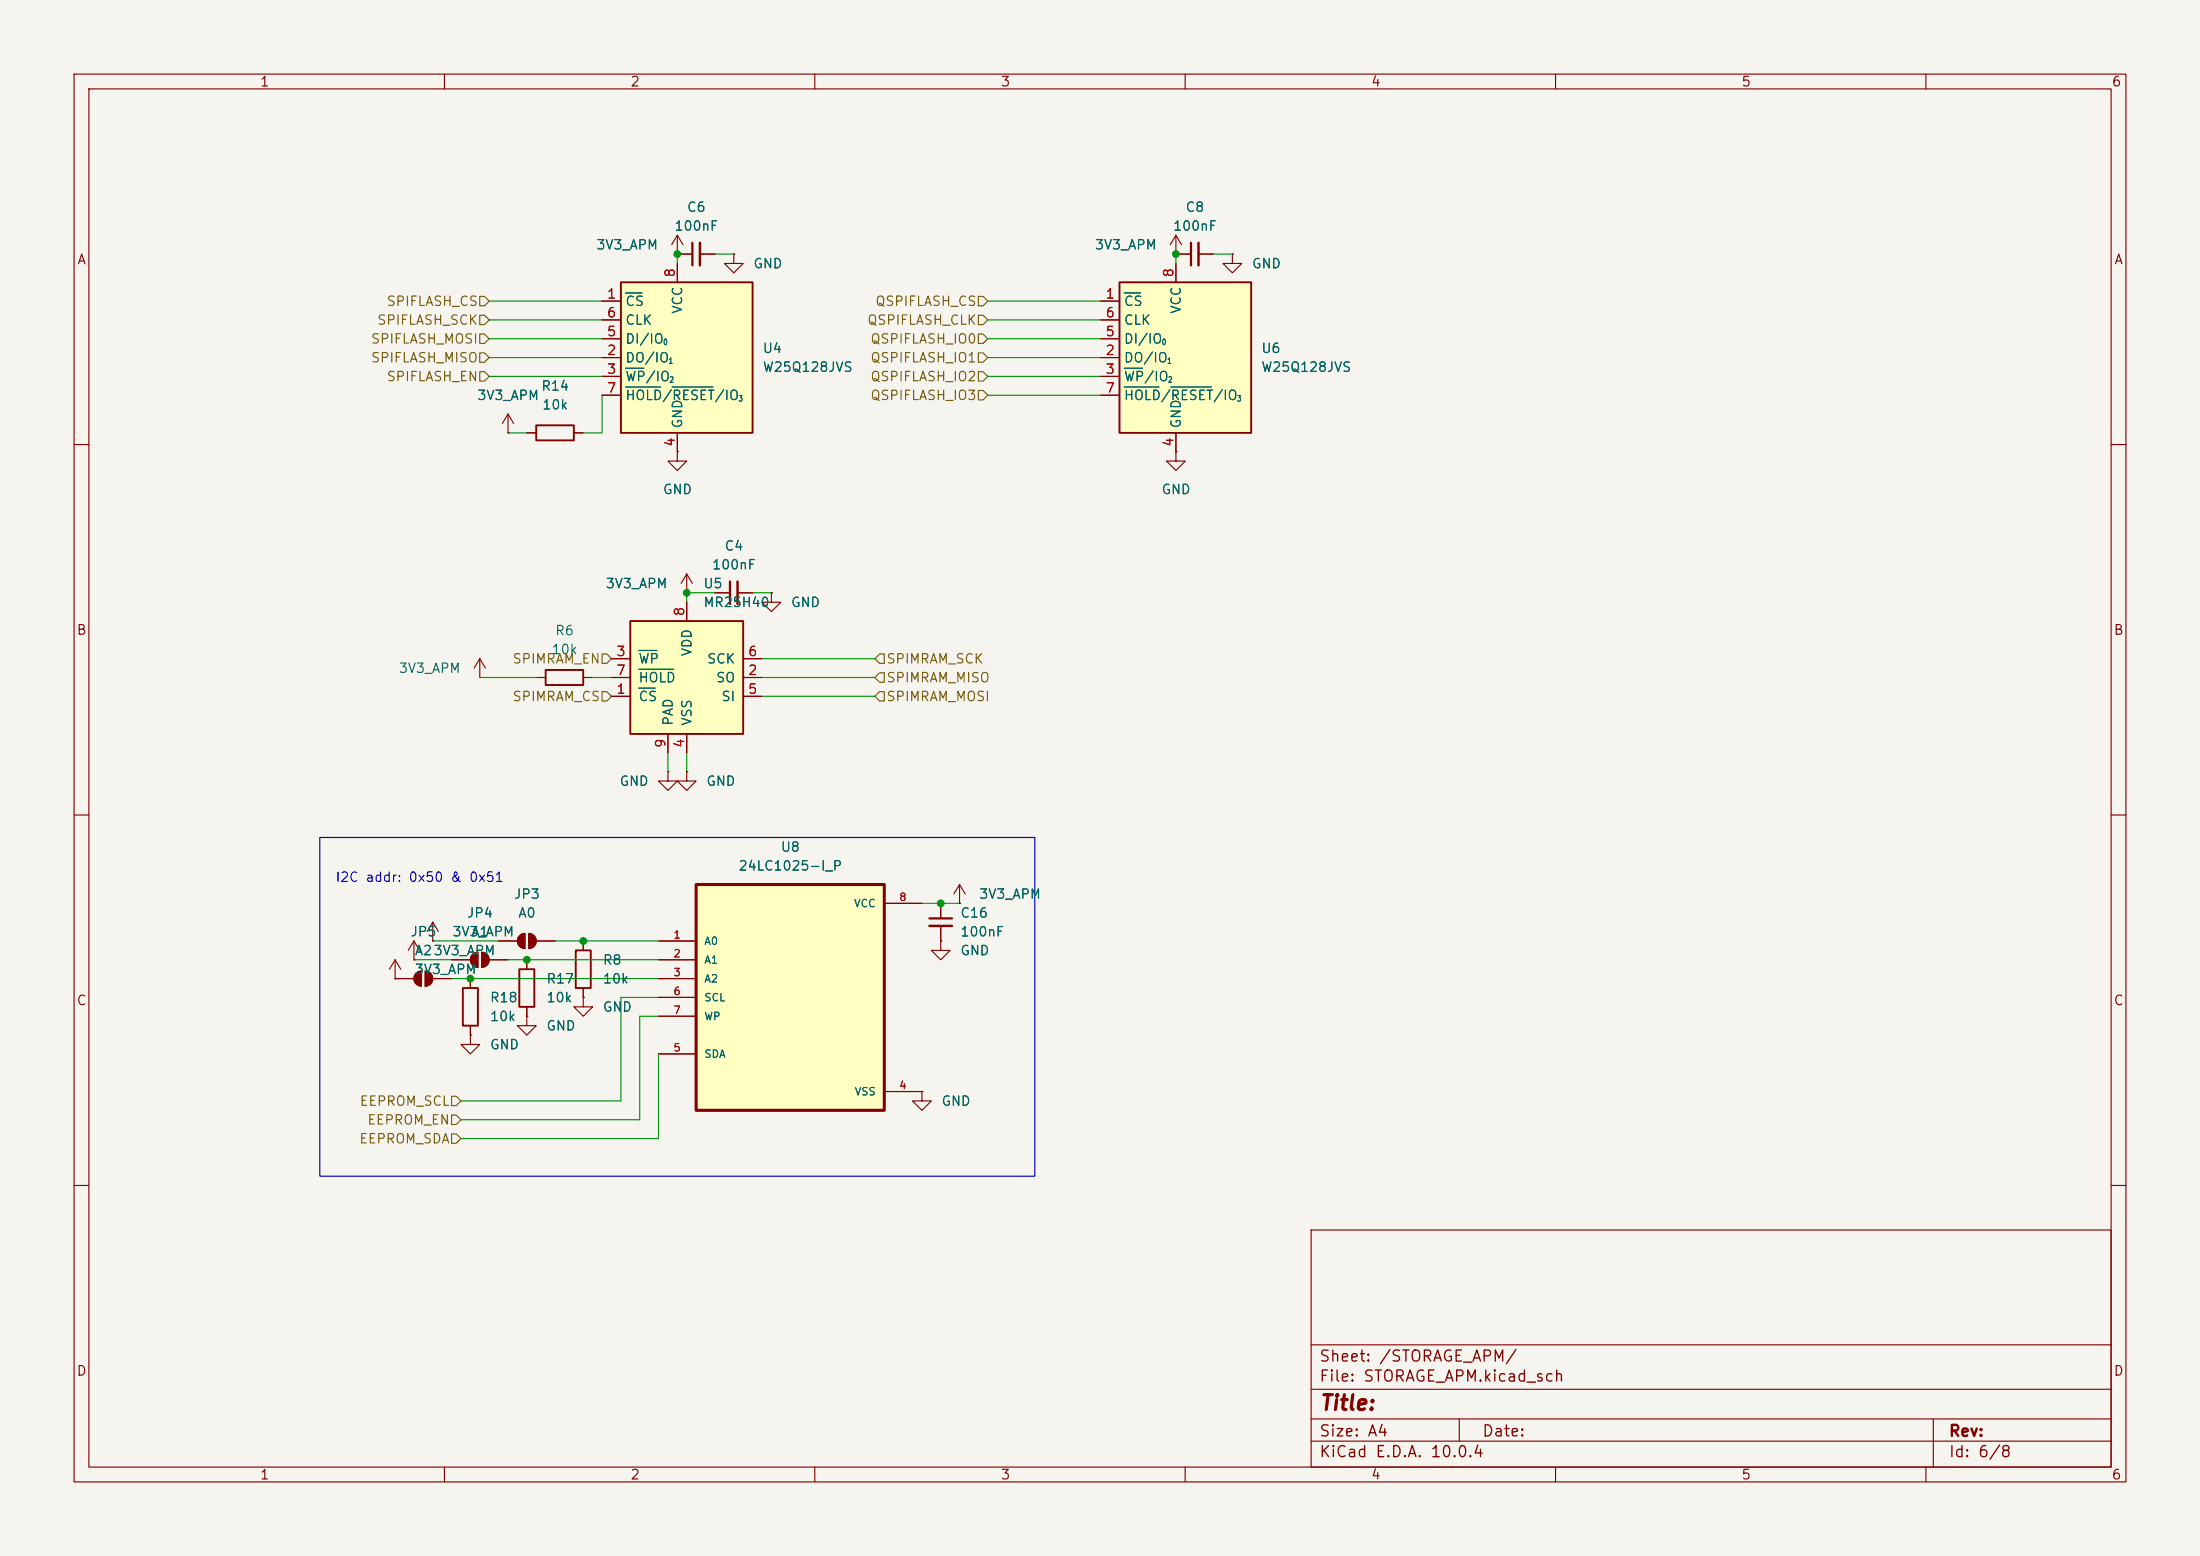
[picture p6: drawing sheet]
<svg xmlns="http://www.w3.org/2000/svg" width="297mm" height="210mm" viewBox="0 0 297 210" stroke-linecap="round" stroke-linejoin="round" font-family="sans-serif">
<path d="M0 0h297v210h-297z" fill="#f5f4ef" stroke="#f5f4ef" stroke-width=".14"/>
<g fill="none" stroke="#840000" stroke-width=".15">
<path d="M10 10h277v190h-277zM12 12h273v186h-273zM60 10v2M110 10v2M160 10v2M210 10v2M260 10v2M158.7 34.3h.1M158.7 31.8l-.7 1.2M158.7 31.8l.8 1.2M158.7 31.8v2.5M158.7 34.3h2.1"/>
<path d="M161.8 34.3h2M166.4 34.3v1.3h1.2l-1.2 1.2-1.3-1.2h1.3M166.4 34.3h.1M10 60h2M285 60h2M104.1 80v1.3h1.3l-1.3 1.3-1.2-1.3h1.2M104.1 80h.1M10 110h2M90.2 104.1v1.3h1.2l-1.2 1.3-1.3-1.3h1.3M90.2 104.1h.1M92.7 104.1v1.3h1.3l-1.3 1.3-1.3-1.3h1.3M92.7 104.1h.1"/>
<path d="M285 110h2M61 129.5h2.5M63.8 128.8l.4-.2 .3-.1v2.1a1.02 1.02 0 0 1-.9-.7 1.02 1.02 0 0 1 .2-1.1zM65 128.5a1.02 1.02 0 0 1 1 1 1.02 1.02 0 0 1-1 1.1zM66 129.5h2.6M10 160h2M177 166h108v32h-108zM285 160h2M60 198v2M110 198v2M160 198v2M177 194.5h108"/>
<path d="M177 191.5h108M177 187.5h108M177 181.5h108M197 191.5v3M210 198v2M260 198v2M261 191.5v6.5"/>
</g>
<g fill="#840000" stroke="#840000" stroke-width=".15">
<path d="M65 128.5a1.02 1.02 0 0 1 1 1 1.02 1.02 0 0 1-1 1.1z"/>
<path d="M63.8 128.8l.4-.2 .3-.1v2.1a1.02 1.02 0 0 1-.9-.7 1.02 1.02 0 0 1 .2-1.1z"/>
</g>
<path d="M160.8 32.8v3" fill="none" stroke="#840000" stroke-width=".3"/>
<path d="M161.8 32.8v3" fill="none" stroke="#840000" stroke-width=".33"/>
<path d="M85.1 83.8h15.2v15.3h-15.2z" fill="#ffffc2"/>
<path d="M85.1 83.8h15.2v15.3h-15.2zM70.1 130.8h2v5.1h-2z" fill="none" stroke="#840000" stroke-width=".25"/>
<g fill="none" stroke="#840000" stroke-width=".15">
<path d="M91.4 34.3h.1M91.4 31.8l-.7 1.2M91.4 31.8l.8 1.2M91.4 31.8v2.5M82.5 94h2.6M82.5 91.4h2.6M82.5 88.9h2.6M90.2 99.1v2.5M92.7 81.3v2.5M92.7 99.1v2.5M100.3 94h2.6M100.3 91.4h2.6"/>
<path d="M100.3 88.9h2.6M55.9 129.5h.1M55.9 127l-.8 1.3M55.9 127l.7 1.3M55.9 127v2.5M58.4 127h.1M58.4 124.5l-.7 1.2M58.4 124.5l.8 1.2M58.4 124.5v2.5M67.3 127h2.5M70.1 126.3l.4-.3h.4v2a1.02 1.02 0 0 1-1-.6 1.02 1.02 0 0 1 .2-1.1zM71.1 129.5v1.3"/>
<path d="M71.1 135.9v1.3M71.4 126a1.02 1.02 0 0 1 1 1 1.02 1.02 0 0 1-1 1zM72.4 127h2.5"/>
</g>
<path d="M86.2 92.9h2.3M86.2 87.8h2.5M86.2 90.3h4.7" fill="none" stroke="#006464" stroke-width=".15"/>
<g fill="#840000" stroke="#840000" stroke-width=".15">
<path d="M71.4 126a1.02 1.02 0 0 1 1 1 1.02 1.02 0 0 1-1 1z"/>
<path d="M70.1 126.3l.4-.3h.4v2a1.02 1.02 0 0 1-1-.6 1.02 1.02 0 0 1 .2-1.1z"/>
</g>
<path d="M83.8 38.1h17.8v20.3h-17.8z" fill="#ffffc2"/>
<path d="M83.8 38.1h17.8v20.3h-17.8zM72.4 57.4h5.1v2h-5.1z" fill="none" stroke="#840000" stroke-width=".25"/>
<g fill="none" stroke="#840000" stroke-width=".15">
<path d="M91.4 35.6v2.5M91.4 34.3h2.1M94.5 34.3h2M99.1 34.3v1.3h1.2l-1.2 1.2-1.3-1.2h1.3M99.1 34.3h.1M68.6 58.4h.1M68.6 55.9l-.8 1.3M68.6 55.9l.7 1.3M68.6 55.9v2.5M71.1 58.4h1.3M77.5 58.4h1.2M81.3 40.6h2.5"/>
<path d="M81.3 48.3h2.5M81.3 50.8h2.5M81.3 45.7h2.5M81.3 43.2h2.5M81.3 53.3h2.5M91.4 58.4v2.6M91.4 61v1.2h1.3l-1.3 1.3-1.2-1.3h1.2M91.4 61h.1M92.7 77.5l-.8 1.2M92.7 77.5l.8 1.2M92.7 77.5v2.5M92.7 80h.1"/>
<path d="M96.5 80h2.1M99.6 80h2"/>
</g>
<path d="M84.5 39.5h2.2M84.5 49.7h2.4M84.5 52.2h4.7M90.7 52.2h5.5" fill="none" stroke="#006464" stroke-width=".15"/>
<path d="M93.5 32.8v3M98.6 78.5v3" fill="none" stroke="#840000" stroke-width=".3"/>
<path d="M94.5 32.8v3M99.6 78.5v3" fill="none" stroke="#840000" stroke-width=".33"/>
<path d="M151.1 38.1h17.8v20.3h-17.8z" fill="#ffffc2"/>
<path d="M151.1 38.1h17.8v20.3h-17.8zM73.7 90.4h5v2.1h-5zM62.5 133.4h2v5h-2zM77.7 128.3h2.1v5.1h-2.1z" fill="none" stroke="#840000" stroke-width=".25"/>
<g fill="none" stroke="#840000" stroke-width=".15">
<path d="M158.7 35.6v2.5M148.6 40.6h2.5M148.6 48.3h2.5M148.6 50.8h2.5M148.6 45.7h2.5M148.6 43.2h2.5M148.6 53.3h2.5M158.7 58.4v2.6M158.7 61v1.2h1.3l-1.3 1.3-1.2-1.3h1.2M158.7 61h.1M64.8 91.4h.1M64.8 88.9l-.8 1.3"/>
<path d="M64.8 88.9l.7 1.3M64.8 88.9v2.5M72.4 91.4h1.3M78.7 91.4h1.3M53.3 132.1h.1M53.3 132.1h2.6M53.3 129.5l-.7 1.3M53.3 129.5l.8 1.3M53.3 129.5v2.6M56.2 131.4l.3-.3h.4v2a1.02 1.02 0 0 1-.9-.6 1.02 1.02 0 0 1 .2-1.1zM57.4 131.1a1.02 1.02 0 0 1 1 1 1.02 1.02 0 0 1-1 1zM58.4 132.1h2.6"/>
<path d="M63.5 139.7v1.3h1.3l-1.3 1.2-1.3-1.2h1.3M63.5 139.7h.1M63.5 132.1v1.3M63.5 138.4v1.3M71.1 137.2v1.2h1.3l-1.3 1.3-1.3-1.3h1.3M71.1 137.2h.1M78.7 134.6v1.3h1.3l-1.3 1.3-1.2-1.3h1.2M78.7 134.6h.1M78.7 127v1.3M78.7 133.4v1.2M127 127v1.3h1.3l-1.3 1.2-1.3-1.2h1.3M127 127h.1"/>
<path d="M127 121.9v2.1M127 125v2M124.5 147.3v1.3h1.2l-1.2 1.3-1.3-1.3h1.3M124.5 147.3h.1"/>
</g>
<path d="M151.8 39.5h2.2M151.8 49.7h2.4M151.8 52.2h4.7M158.1 52.2h5.4" fill="none" stroke="#006464" stroke-width=".15"/>
<g fill="#840000" stroke="#840000" stroke-width=".15">
<path d="M57.4 131.1a1.02 1.02 0 0 1 1 1 1.02 1.02 0 0 1-1 1z"/>
<path d="M56.2 131.4l.3-.3h.4v2a1.02 1.02 0 0 1-.9-.6 1.02 1.02 0 0 1 .2-1.1z"/>
</g>
<path d="M125.5 124h3" fill="none" stroke="#840000" stroke-width=".3"/>
<path d="M125.5 125h3" fill="none" stroke="#840000" stroke-width=".33"/>
<path d="M94 119.4h25.4v30.5h-25.4z" fill="#ffffc2"/>
<path d="M94 119.4h25.4v30.5h-25.4z" fill="none" stroke="#840000" stroke-width=".41"/>
<g fill="none" stroke="#840000" stroke-width=".15">
<path d="M91.4 34.3h.1M91.4 34.3h2.1M91.4 35.6v2.5M94.5 34.3h2M99.1 34.3h.1M158.7 34.3h.1M158.7 34.3h2.1M158.7 35.6v2.5M161.8 34.3h2M166.4 34.3h.1M68.6 58.4h.1M71.1 58.4h1.3"/>
<path d="M77.5 58.4h1.2M81.3 40.6h2.5M81.3 48.3h2.5M81.3 50.8h2.5M81.3 45.7h2.5M81.3 43.2h2.5M81.3 53.3h2.5M91.4 58.4v2.6M148.6 40.6h2.5M148.6 48.3h2.5M148.6 50.8h2.5M148.6 45.7h2.5"/>
<path d="M148.6 43.2h2.5M148.6 53.3h2.5M158.7 58.4v2.6M91.4 61h.1M158.7 61h.1M82.5 94h2.6M82.5 91.4h2.6M82.5 88.9h2.6M90.2 99.1v2.5M92.7 80h.1M92.7 81.3v2.5M92.7 99.1v2.5"/>
<path d="M96.5 80h2.1M99.6 80h2M100.3 94h2.6M100.3 91.4h2.6M100.3 88.9h2.6M104.1 80h.1M90.2 104.1h.1M92.7 104.1h.1M129.5 119.4l-.7 1.3M129.5 119.4l.8 1.3M129.5 119.4v2.5M53.3 132.1h.1"/>
<path d="M53.3 132.1h2.6M55.9 129.5h.1M58.4 127h.1M58.4 132.1h2.6M61 129.5h2.5M63.5 139.7h.1M63.5 132.1v1.3M63.5 138.4v1.3M66 129.5h2.6M67.3 127h2.5M71.1 137.2h.1M71.1 129.5v1.3"/>
<path d="M71.1 135.9v1.3M72.4 127h2.5M78.7 134.6h.1M78.7 127v1.3M78.7 133.4v1.2M88.9 127h5.1M88.9 129.5h5.1M88.9 132.1h5.1M88.9 134.6h5.1M88.9 137.2h5.1M119.4 121.9h5.1M127 127h.1"/>
<path d="M127 121.9v2.1M127 125v2M129.5 121.9h.1M88.9 142.2h5.1M119.4 147.3h5.1M124.5 147.3h.1"/>
</g>
<g fill="none" stroke="#725600" stroke-width=".15">
<path d="M64.8 45.1h.6l.6 .6-.6 .7h-.6zM64.8 40h.6l.6 .6-.6 .7h-.6zM64.8 47.6h.6l.6 .7-.6 .6h-.6zM64.8 50.2h.6l.6 .6-.6 .6h-.6zM64.8 42.5h.6l.6 .7-.6 .6h-.6zM132.1 50.2h.6l.6 .6-.6 .6h-.6zM132.1 52.7h.6l.6 .6-.6 .7h-.6zM132.1 47.6h.6l.6 .7-.6 .6h-.6zM132.1 45.1h.6l.6 .6-.6 .7h-.6zM132.1 40h.6l.6 .6-.6 .7h-.6zM132.1 42.5h.6l.6 .7-.6 .6h-.6zM81.3 88.3h.6l.6 .6-.6 .6h-.6z"/>
<path d="M81.3 93.3h.6l.6 .7-.6 .6h-.6zM118.1 94l.6-.7h.7v1.3h-.7zM118.7 88.3h.7v1.2h-.7l-.6-.6zM118.7 90.8h.7v1.3h-.7l-.6-.7zM61 153h.6l.6 .7-.6 .6h-.6zM61 148h.6l.6 .6-.6 .6h-.6zM61 150.5h.6l.6 .6-.6 .7h-.6z"/>
</g>
<g fill="none" stroke="#009600" stroke-width=".15">
<path d="M91.4 34.3v1.3M96.5 34.3h2.6M158.7 34.3v1.3M163.8 34.3h2.6M66 50.8h15.3M66 48.3h15.3M66 45.7h15.3M66 40.6h15.3M66 43.2h15.3M68.6 58.4h2.5M81.3 53.3v5.1h-2.6M133.3 50.8h15.3"/>
<path d="M133.3 48.3h15.3M133.3 45.7h15.3M133.3 53.3h15.3M133.3 40.6h15.3M133.3 43.2h15.3M64.8 91.4h7.6M80 91.4h2.5M96.5 80h-3.8v1.3M101.6 80h2.5M102.9 88.9h15.2M102.9 94h15.2M102.9 91.4h15.2"/>
<path d="M90.2 101.6v2.5M92.7 101.6v2.5M55.9 129.5h5.1M58.4 127h8.9M61 132.1h27.9M68.6 129.5h20.3M74.9 127h14M88.9 134.6h-5.1v14h-21.6M88.9 137.2h-2.5v13.9h-24.2M124.5 121.9h5M88.9 142.2v11.5h-26.7"/>
</g>
<path d="M43.2 113h96.5v45.8h-96.5z" fill="none" stroke="#0000c2" stroke-width=".15"/>
<path d="M84.5 39.5h2.2M151.8 39.5h2.2M84.5 49.7h2.4M84.5 52.2h4.7M90.7 52.2h5.5M151.8 49.7h2.4M151.8 52.2h4.7M158.1 52.2h5.4M86.2 92.9h2.3M86.2 87.8h2.5M86.2 90.3h4.7" fill="none" stroke="#006464" stroke-width=".15"/>
<g fill="#009600" stroke="#009600" stroke-width=".14">
<circle cx="127" cy="121.9" r=".46"/>
<circle cx="78.7" cy="127" r=".46"/>
<circle cx="92.7" cy="80" r=".46"/>
<circle cx="91.4" cy="34.3" r=".46"/>
<circle cx="158.7" cy="34.3" r=".46"/>
<circle cx="63.5" cy="132.1" r=".46"/>
<circle cx="71.1" cy="129.5" r=".46"/>
</g>
<text font-size="2" fill="#840000" x="178" y="190.8">Title:</text>
<g font-size="1.5" fill="#840000">
<text x="178" y="184.2">Sheet: /STORAGE_APM/</text>
<text x="178" y="186.9">File: STORAGE_APM.kicad_sch</text>
<text x="178" y="197.1">KiCad E.D.A. 10.0.4</text>
<text x="178" y="194.3">Size: A4</text>
<text x="200" y="194.3">Date:</text>
<text x="263" y="194.3">Rev:</text>
<text x="263" y="197.1">Id: 6/8</text>
</g>
<g font-size="1.3" fill="#840000">
<text x="35" y="12">1</text>
<text x="85" y="12">2</text>
<text x="135" y="12">3</text>
<text x="185" y="12">4</text>
<text x="235" y="12">5</text>
<text x="285" y="12">6</text>
<text x="10.3" y="36">A</text>
<text x="285.3" y="36">A</text>
<text x="10.3" y="86">B</text>
<text x="285.3" y="86">B</text>
<text x="10.3" y="136">C</text>
<text x="285.3" y="136">C</text>
<text x="10.3" y="186">D</text>
<text x="285.3" y="186">D</text>
<text x="35" y="200">1</text>
<text x="85" y="200">2</text>
<text x="135" y="200">3</text>
<text x="185" y="200">4</text>
<text x="235" y="200">5</text>
<text x="285" y="200">6</text>
</g>
<g font-size="1.3" fill="#006464">
<text x="92.6" y="28.9">C6</text>
<text x="160" y="28.9">C8</text>
<text x="80.4" y="34">3V3_APM</text>
<text x="91" y="31.5">100nF</text>
<text x="147.7" y="34">3V3_APM</text>
<text x="158.3" y="31.5">100nF</text>
<text x="84.3" y="41.6">CS</text>
<text x="101.6" y="36.5">GND</text>
<text x="151.6" y="41.6">CS</text>
<text x="168.9" y="36.5">GND</text>
<text x="84.3" y="46.7">DI/IO</text>
<text x="84.3" y="44.2">CLK</text>
<text x="92.4" y="42.4" transform="rotate(-90 92.4 42.4)">VCC</text>
<text x="102.9" y="48">U4</text>
<text x="151.6" y="46.7">DI/IO</text>
<text x="151.6" y="44.2">CLK</text>
<text x="159.7" y="42.4" transform="rotate(-90 159.7 42.4)">VCC</text>
<text x="170.2" y="48">U6</text>
<text x="73" y="53">R14</text>
<text x="84.3" y="49.2">DO/IO</text>
<text x="84.3" y="51.8">WP/IO</text>
<text x="102.9" y="50.5">W25Q128JVS</text>
<text x="151.6" y="49.2">DO/IO</text>
<text x="151.6" y="51.8">WP/IO</text>
<text x="170.2" y="50.5">W25Q128JVS</text>
<text x="64.3" y="54.3">3V3_APM</text>
<text x="73.1" y="55.6">10k</text>
<text x="84.3" y="54.3">HOLD/RESET/IO</text>
<text x="92.4" y="57.9" transform="rotate(-90 92.4 57.9)">GND</text>
<text x="151.6" y="54.3">HOLD/RESET/IO</text>
<text x="159.7" y="57.9" transform="rotate(-90 159.7 57.9)">GND</text>
<text x="89.4" y="67">GND</text>
<text x="156.7" y="67">GND</text>
<text x="96" y="77.2">100nF</text>
<text x="97.7" y="74.6">C4</text>
<text x="81.7" y="79.7">3V3_APM</text>
<text x="94.9" y="82.3">MR25H40</text>
<text x="94.9" y="79.7">U5</text>
<text x="106.7" y="82.3">GND</text>
<text x="74.4" y="88.6">10k</text>
<text x="74.9" y="86.1">R6</text>
<text x="86.1" y="89.9">WP</text>
<text x="93.7" y="88.7" transform="rotate(-90 93.7 88.7)">VDD</text>
<text x="95.4" y="89.9">SCK</text>
<text x="53.7" y="91.1">3V3_APM</text>
<text x="86.1" y="95">CS</text>
<text x="86.1" y="92.4">HOLD</text>
<text x="96.6" y="92.4">SO</text>
<text x="97.3" y="95">SI</text>
<text x="91.1" y="98" transform="rotate(-90 91.1 98)">PAD</text>
<text x="93.7" y="98" transform="rotate(-90 93.7 98)">VSS</text>
<text x="83.5" y="106.4">GND</text>
<text x="95.3" y="106.4">GND</text>
<text x="99.6" y="117.8">24LC1025-I_P</text>
<text x="105.3" y="115.3">U8</text>
<text x="62.9" y="124.2">JP4</text>
<text x="69.3" y="121.6">JP3</text>
<text x="69.9" y="124.2">A0</text>
<text x="129.5" y="124.2">C16</text>
<text x="132.1" y="121.6">3V3_APM</text>
<text x="55.3" y="126.7">JP5</text>
<text x="55.9" y="131.8">3V3_APM</text>
<text x="55.9" y="129.2">A23V3_APM</text>
<text x="61" y="126.7">3V3_APM</text>
<text x="63.5" y="126.7">A1</text>
<text x="81.3" y="130.5">R8</text>
<text x="129.5" y="129.2">GND</text>
<text x="129.5" y="126.7">100nF</text>
<text x="66" y="135.6">R18</text>
<text x="73.7" y="135.6">10k</text>
<text x="73.7" y="133.1">R17</text>
<text x="81.3" y="133.1">10k</text>
<text x="81.3" y="136.9">GND</text>
<text x="66" y="141.9">GND</text>
<text x="66" y="138.1">10k</text>
<text x="73.7" y="139.4">GND</text>
<text x="127" y="149.6">GND</text>
</g>
<g font-size="1.3" fill="#725600">
<text x="52.1" y="41.6">SPIFLASH_CS</text>
<text x="118.1" y="41.6">QSPIFLASH_CS</text>
<text x="50" y="46.7">SPIFLASH_MOSI</text>
<text x="50.8" y="44.2">SPIFLASH_SCK</text>
<text x="117" y="44.2">QSPIFLASH_CLK</text>
<text x="117.4" y="46.7">QSPIFLASH_IO0</text>
<text x="50" y="49.2">SPIFLASH_MISO</text>
<text x="52.1" y="51.8">SPIFLASH_EN</text>
<text x="117.4" y="51.8">QSPIFLASH_IO2</text>
<text x="117.4" y="49.2">QSPIFLASH_IO1</text>
<text x="117.4" y="54.3">QSPIFLASH_IO3</text>
<text x="69.1" y="89.9">SPIMRAM_EN</text>
<text x="119.6" y="89.9">SPIMRAM_SCK</text>
<text x="69.1" y="95">SPIMRAM_CS</text>
<text x="119.6" y="95">SPIMRAM_MOSI</text>
<text x="119.6" y="92.4">SPIMRAM_MISO</text>
<text x="48.5" y="149.6">EEPROM_SCL</text>
<text x="48.4" y="154.6">EEPROM_SDA</text>
<text x="49.5" y="152.1">EEPROM_EN</text>
</g>
<g font-size="1.3" fill="#a90000">
<text x="81.8" y="40.6">1</text>
<text x="91.4" y="37.5" transform="rotate(-90 91.4 37.5)">8</text>
<text x="149.2" y="40.6">1</text>
<text x="158.7" y="37.5" transform="rotate(-90 158.7 37.5)">8</text>
<text x="81.8" y="45.7">5</text>
<text x="81.8" y="43.2">6</text>
<text x="149.2" y="45.7">5</text>
<text x="149.2" y="43.2">6</text>
<text x="81.8" y="48.2">2</text>
<text x="81.8" y="50.8">3</text>
<text x="81.8" y="53.3">7</text>
<text x="149.2" y="48.2">2</text>
<text x="149.2" y="50.8">3</text>
<text x="149.2" y="53.3">7</text>
<text x="91.4" y="60.4" transform="rotate(-90 91.4 60.4)">4</text>
<text x="158.7" y="60.4" transform="rotate(-90 158.7 60.4)">4</text>
<text x="92.7" y="83.3" transform="rotate(-90 92.7 83.3)">8</text>
<text x="83.1" y="88.9">3</text>
<text x="100.9" y="88.9">6</text>
<text x="83.1" y="94">1</text>
<text x="83.1" y="91.4">7</text>
<text x="100.9" y="91.4">2</text>
<text x="100.9" y="94">5</text>
<text x="90.1" y="101" transform="rotate(-90 90.1 101)">9</text>
<text x="92.7" y="101" transform="rotate(-90 92.7 101)">4</text>
</g>
<text font-size="1.3" fill="#0000c2" x="45.2" y="119.3">I2C addr: 0x50 &amp; 0x51</text>
<g font-size="1" fill="#006464">
<text x="115.2" y="122.7">VCC</text>
<text x="95" y="127.8">A0</text>
<text x="95" y="130.3">A1</text>
<text x="95" y="132.9">A2</text>
<text x="95" y="135.4">SCL</text>
<text x="95" y="137.9">WP</text>
<text x="95" y="143">SDA</text>
<text x="115.3" y="148.1">VSS</text>
</g>
<g font-size="1" fill="#a90000">
<text x="121.3" y="121.8">8</text>
<text x="90.8" y="126.9">1</text>
<text x="90.8" y="129.5">2</text>
<text x="90.8" y="132">3</text>
<text x="90.8" y="134.5">6</text>
<text x="90.8" y="137.1">7</text>
<text x="90.8" y="142.2">5</text>
<text x="121.3" y="147.2">4</text>
</g>
<g font-size=".8" fill="#006464">
<text x="89.5" y="46.7">0</text>
<text x="156.8" y="46.7">0</text>
<text x="90.2" y="49.3">1</text>
<text x="90.3" y="51.8">2</text>
<text x="157.5" y="49.3">1</text>
<text x="157.6" y="51.8">2</text>
<text x="99.6" y="54.4">3</text>
<text x="166.9" y="54.4">3</text>
</g>
</svg>
